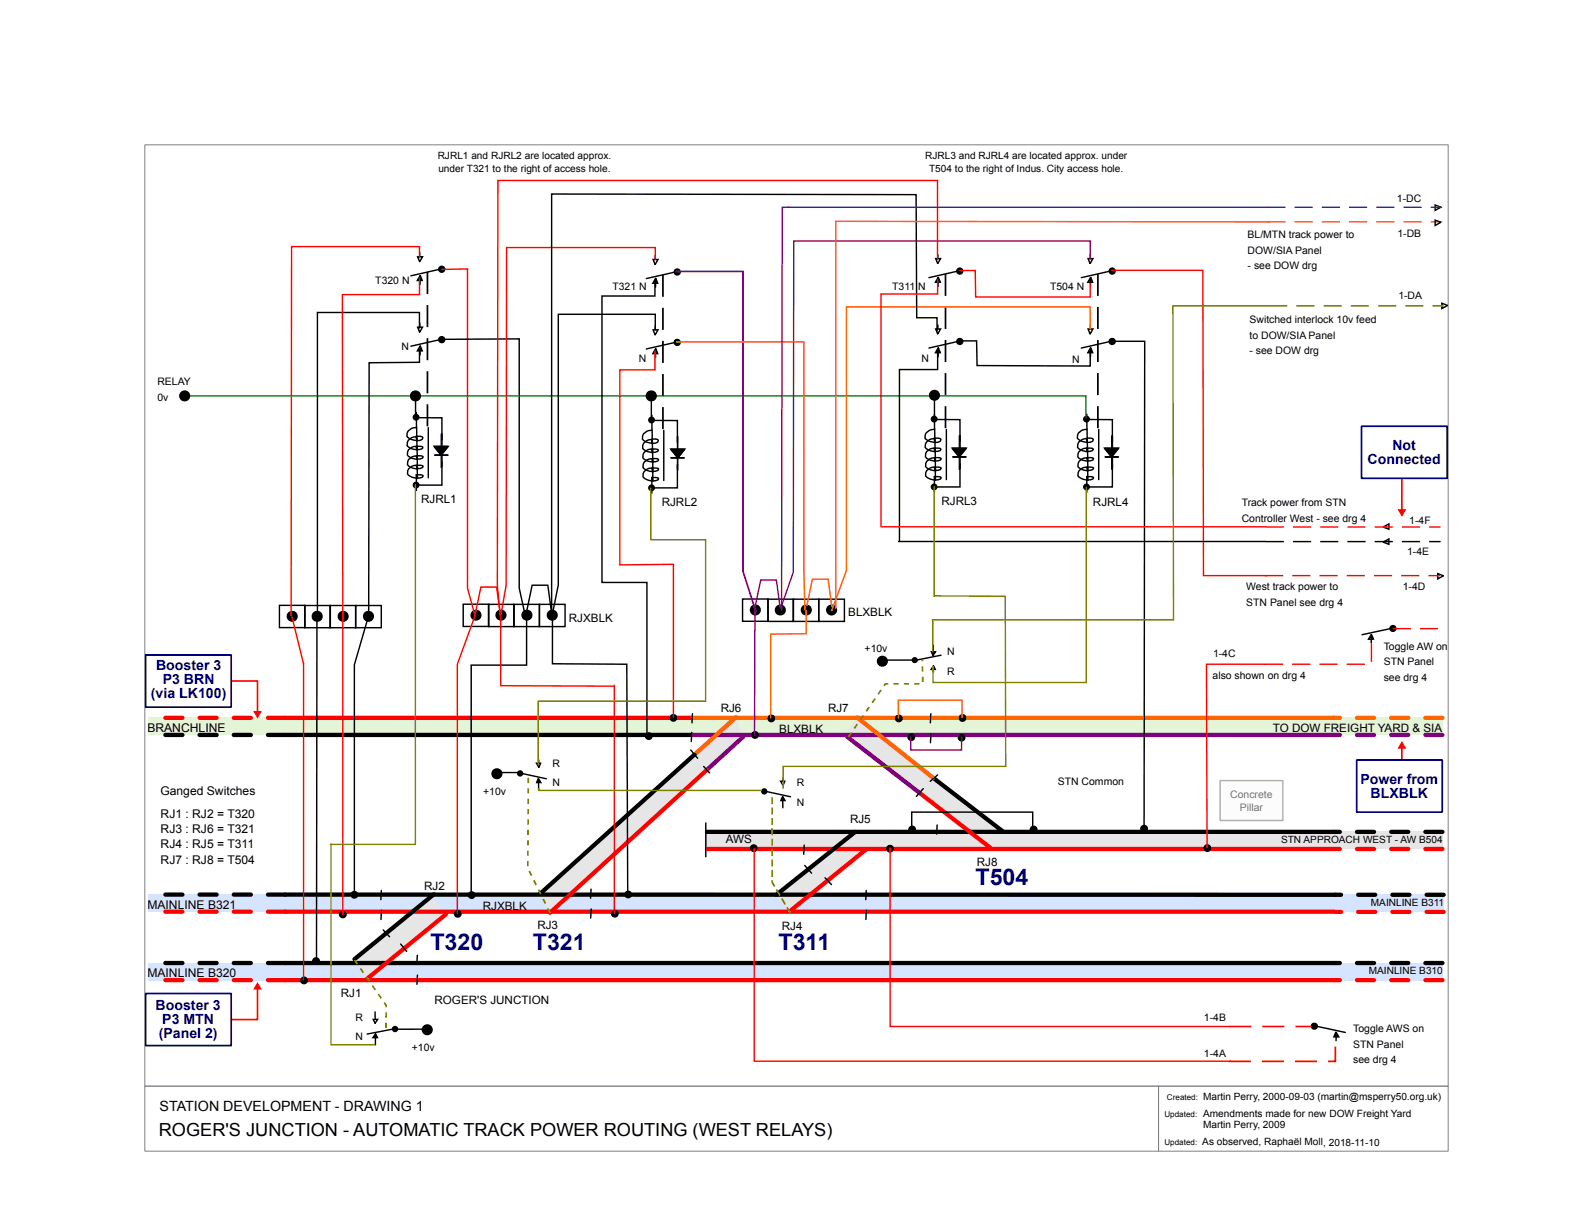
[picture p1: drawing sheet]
<svg xmlns="http://www.w3.org/2000/svg" width="279mm" height="216mm" viewBox="0 0 279 216" stroke-linecap="round" stroke-linejoin="round" font-family="sans-serif">
<path d="M25.4 25.4h228.6v165.1h-228.6zM25.4 190.5h177.8v11.4h-177.8zM203.2 190.5h50.8v11.4h-50.8z" fill="none" stroke="#808080" stroke-width=".18"/>
<path d="M26 125.9h227v3h-227z" fill="#e3f4d7"/>
<g fill="#d5e5ff">
<path d="M26 168.9h227v3h-227z"/>
<path d="M26 156.9h227.2v3h-227.2z"/>
</g>
<g fill="#e6e6e6">
<path d="M123.6 145.9h129.4v3h-129.4z"/>
<path d="M136.2 156.9l13.4-10.9 2.4 2.9-13.4 10.9z"/>
<path d="M62.2 168.4l13.5-11 2.5 3-13.5 11z"/>
<path d="M94.7 156.8l34.3-30.9 1.4 3.3-33.9 30.9z"/>
<path d="M150.4 125.9l25.6 20-2 3-26-20z"/>
</g>
<g fill="none" stroke="#000" stroke-width=".25">
<path d="M252.7 36.3l-1-.3v.9l1-.5M252.7 39l-1-.4v.9l1-.5M73.4 48.9h.5M73.6 57.5v-2.7h-17.9v53.2M73.6 58.2l-.4-.8h.9l-.5 .8M73.6 45.9l-.4-.9h.9l-.5 .9M73.6 44.3v.7M73.6 56.7v.6M73.7 48.4l-.5 .8h.9l-.4-.8M73.7 48.4v.7M73.7 49.2v.7M77.4 59.5l13.7-.1v43.7l1 4.8"/>
<path d="M77.4 59.5l-5.3 1.2M77.4 47.2l-5.3 1.2M114.7 49.4h.5M114.9 49.4v2.5h-9.3v50.3h7.9v27M114.9 58.7l-.3-.8h.8l-.5 .8M114.9 46.4l-.3-.9h.8l-.5 .9M114.9 57.2v.6v-2.7h-17v47.5l-1 5.2M114.9 44.8v.7M115 48.8l-.5 .9h.9l-.4-.9M115 48.9v.7M115 49.7v.7M118.7 60l-5.3 1.2"/>
<path d="M118.7 47.6l-5.3 1.3M164.3 49.3h.5M164.3 58.1v-2.4h-3.5l-.1-21.6-63.9-.1v73.9M164.4 58.5l-.3-.8h.9l-.5 .8M164.4 46.2l-.3-.8h.9l-.5 .8M164.5 44.7v.6M164.5 57v.7M164.5 48.7l-.4 .8h.8l-.3-.8M164.5 48.7v.7M164.5 49.6v.6M168.3 59.8l-5.4 1.2M168.3 47.5l-5.4 1.2"/>
<path d="M168.4 59.8h2.9l.1 4.3 19.8 .1v-2.2M191 49.3h.5M191.2 58.5l-.4-.8h.9l-.5 .8M191.2 46.2l-.4-.8h.9l-.5 .8M191.2 44.7v.6M191.2 57v.7M191.3 48.7l-.5 .8h.8l-.3-.8M191.3 48.7v.7M191.3 49.6v.6M195 59.8l-5.3 1.2M195 47.5l-5.3 1.2M195 59.9h5.8l-.1 85.4"/>
<path d="M253.8 53.5l-.9-.3v.9l.9-.5M71.6 75.6a1.78 1.78 0 0 1 1.5-.6v2.3l-.5-.1a1.93 1.93 0 0 1-1.2-.7v-.6zM71.6 77.2a1.78 1.78 0 0 1 1.5-.6l.1 2.3-.5-.1a1.94 1.94 0 0 1-1.3-.7v-.5zM71.7 78.9a1.77 1.77 0 0 1 1.5-.6v2.3l-.5-.1a1.93 1.93 0 0 1-1.3-.7l.1-.6zM72.9 69.4v3.8M73 76.6h1l.2 .2-.1 .1-.5 .4h-.5zM73 78.3h.7l.5 .2-.2 .2-.9 .2zM73 73.2l4.5 .1v3.8M73 72.3v2.6M73 80l.8-.1 .4 .2-.1 .3-1 .1zM73.4 61.3h.5M73.6 61.4v2.1l-8.9 .1v44.3l-2.5 8.7v40.3"/>
<path d="M73.7 60.7l-.5 .8h.9l-.4-.8M73.7 60.8v.6M73.7 61.6v.6M75.1 75v8.8M76.4 79.8h2.2M77.5 76.1v5.8M112.9 76.1a1.78 1.78 0 0 1 1.5-.6v2.3l-.5-.1a1.94 1.94 0 0 1-1.2-.7v-.6zM112.9 77.7a1.77 1.77 0 0 1 1.5-.6l.1 2.3-.5-.1a1.94 1.94 0 0 1-1.3-.7l.1-.6zM113 79.4a1.77 1.77 0 0 1 1.5-.7v2.3h-.5a1.94 1.94 0 0 1-1.2-.7v-.6zM114.2 69.3v4.3M114.3 77l1 .1 .2 .1-.1 .2-.5 .3-.5 .1zM114.3 78.8h.7l.5 .1-.2 .3-.9 .1z"/>
<path d="M114.3 73.7l4.5 .1v3.8M114.3 72.8l.1 2.6M114.7 61.8h.5M115 61.2l-.5 .8h.9l-.4-.8M115 61.2v.7M115 62.1v.6M116.4 75.5v8.8M118.8 76.5v5.8M162.5 75.9a1.78 1.78 0 0 1 1.4-.6l.1 2.3-.5-.1a1.94 1.94 0 0 1-1.3-.7l.1-.5zM162.5 77.5a1.77 1.77 0 0 1 1.5-.6v2.3l-.5-.1a1.95 1.95 0 0 1-1.2-.6v-.6zM162.5 79.2a1.77 1.77 0 0 1 1.5-.6l.1 2.3-.5-.1a1.94 1.94 0 0 1-1.3-.7l.1-.6zM163.8 76.9h1.1l.1 .4-.5 .3h-.5z"/>
<path d="M163.8 78.6h.8l.4 .2-.1 .2-.9 .2zM163.9 73.6h4.5v3.9M163.9 72.7v2.6M163.9 69.4v4M164.3 61.6h.5M164.5 61.3v3.5h-6.7v30.2M164.5 61l-.4 .9h.8l-.3-.9M164.5 61.1v.6M164.5 61.9v.7M166 75.3v8.8M168.4 76.4v5.8M189.2 75.9a1.77 1.77 0 0 1 1.5-.6v2.3l-.5-.1a1.94 1.94 0 0 1-1.2-.7v-.5z"/>
<path d="M189.2 77.5a1.77 1.77 0 0 1 1.5-.6v2.3l-.4-.1a1.94 1.94 0 0 1-1.3-.6v-.6zM189.3 79.2a1.77 1.77 0 0 1 1.4-.6l.1 2.3-.5-.1a1.94 1.94 0 0 1-1.3-.7l.1-.6zM190.6 76.9l.3-.1a.76 .76 0 0 1 .9 .3l-.2 .3-.9 .2zM190.6 78.6h.7l.5 .2-.2 .2-.9 .2zM190.6 73.6h4.5v3.9M190.6 72.7v2.6M191 61.6h.5M191.3 61l-.5 .9h.8l-.3-.9M191.3 61.1v.6M191.3 61.9v.7M192.7 75.3v8.8M195.1 76.4v5.8"/>
<path d="M71.7 80.6a1.77 1.77 0 0 1 1.5-.6v2.3l-.5-.1a1.96 1.96 0 0 1-1.2-.7v-.6zM71.7 82.2a1.78 1.78 0 0 1 1.5-.6v2.3l-.5-.1a1.94 1.94 0 0 1-1.2-.7v-.5zM73 81.6h.8l.4 .2-.1 .2-1 .2zM73 83.3h.8l.4 .1-.1 .3-1 .2zM73 83.2v2.8M77.5 81v4.1h-4.5M113 81a1.77 1.77 0 0 1 1.5-.6v2.3h-.5a1.94 1.94 0 0 1-1.2-.7v-.6zM113 82.7a1.77 1.77 0 0 1 1.5-.6v2.3l-.5-.1a1.94 1.94 0 0 1-1.2-.7v-.6zM114.3 80.4h.8l.4 .2-.1 .2-1 .2zM114.3 82.1h.8l.4 .2-.1 .2-1 .2zM114.3 83.8h.8l.4 .1-.1 .3-1 .1zM114.3 83.7v2.8"/>
<path d="M117.7 80.3h2.2M118.8 81.5v4.1h-4.5M157.6 95h64.4M162.6 80.9a1.77 1.77 0 0 1 1.4-.6l.1 2.3-.5-.1a1.94 1.94 0 0 1-1.3-.7l.1-.6zM162.6 82.5a1.77 1.77 0 0 1 1.4-.6l.1 2.3-.5-.1a1.95 1.95 0 0 1-1.3-.6l.1-.6zM163.9 80.3h.7l.5 .1-.2 .3-.9 .1zM163.9 81.9h.7l.5 .2-.2 .3-.9 .1zM163.9 83.6h.7l.5 .2-.2 .2-.9 .2zM163.9 83.6v2.7M167.2 80.1h2.3M168.4 81.3v4.1h-4.5M189.3 80.9a1.77 1.77 0 0 1 1.5-.6v2.3l-.5-.1a1.95 1.95 0 0 1-1.2-.7v-.6z"/>
<path d="M189.3 82.5a1.77 1.77 0 0 1 1.5-.6v2.3l-.5-.1a1.96 1.96 0 0 1-1.2-.6v-.6zM190.6 80.3h.8l.4 .1-.1 .3-1 .1zM190.6 81.9h.8l.4 .2-.1 .3-1 .1zM190.6 83.6h.8l.4 .2-.1 .2-1 .2zM190.6 83.6v2.7M193.9 80.1h2.3M195.1 81.3v4.1h-4.5M242.6 95l1-.5v1l-1-.4M242.6 92.4l1-.5v.9l-1-.3M49 106.2h4.5v3.9h-4.5zM53.4 106.2h4.5v3.9h-4.5zM55.6 107.9l-.1 60.5"/>
<path d="M57.9 106.2h4.5v3.9h-4.5zM62.4 106.2h4.5v3.9h-4.5zM81.2 106h4.5v3.9h-4.5zM85.7 106h4.5v3.9h-4.5zM90.1 106h4.5v3.9h-4.5zM92.4 107.3l.9-4.7h2.8l.6 4.9M92.4 107.9v8.8h-9.8v40.2M94.6 106h4.5v3.9h-4.5zM96.9 108.1v8.3l13 .1 .2 40.3M130.2 105.1h4.5v3.9h-4.5zM134.7 105.1h4.5v3.9h-4.5zM139.1 105.1h4.5v3.9h-4.5z"/>
<path d="M143.6 105.1h4.5v3.9h-4.5zM155 115.8h5.3M163.5 114.5h.4M163.6 114.9l-.3-.6h.8l-.4 .6M163.7 114.4v.5M163.7 113.2v1.1M163.7 116.8l-.4 .6h.7l-.2-.6M163.7 117.4v.5M165 114.9l-4.5 .9M240.2 111.9h.5M240.5 111.3l-.5 .8h.9l-.3-.8M240.5 111.4v.6"/>
<path d="M240.5 112.1v.7M244.3 110.2l-5.4 1.1M253.1 101l-.9-.4v.9l.9-.5M87.2 135.5h3.8M91.3 135.6l4.5 1M94.3 137h.4M94.4 136.6l-.3 .6h.8l-.4-.6M94.5 137.3v1.2M94.5 136.6v.6M94.5 134.5l-.4-.6h.7l-.3 .6M94.5 133.3v.5M121.2 131.5l1.2 1.5"/>
<path d="M121.3 128.5l-.1 1.6M121.4 125.2v1.6M123.4 134.4l1.1 1.2M134.1 138.7l4.6 1M137.2 139.7l-.2 .7h.7l-.4-.7M137.3 139.8v.5M137.3 137.7l-.4-.7h.7l-.2 .7M137.3 136.4v.6M161.9 138.3l-1.2 1.4M163.3 125.2l-.1 1.6M163.3 128.7l-.1 1.6M164.4 135.9l-1.2 1.1"/>
<path d="M66.9 156.2l-.1 1.6M66.9 159.7l-.1 1.6M103.7 155.9l-.1 1.6M103.7 159.4l-.1 1.6M123.8 144.3v6M137.1 140.2h.4M137.3 140.4v1.3M141 148.2v1.6M141.1 151.8l1.3 1.3M144.7 154l1.1 1.2M151.9 156.2v1.6M152 159.7l-.1 1.6"/>
<path d="M159.9 145.4v-3h21.2v3M164.4 144.7l-.1 1.6M65.8 179.4l-.3-.6h.7l-.4 .6M65.8 177.5v1.3M67.2 163.1l1.1 1.2M70.3 165.6l1 1.3M73.2 167.5l-.1 1.6M73.2 171l-.1 1.6M230.6 179.9l5.4 1.2M65.6 181.8h.5M65.8 181.3l-.4 .7h.8l-.3-.7M65.8 181.4v.5"/>
<path d="M65.8 182v1.3M69.2 180.4l-4.8 1M74.7 180.5h-5.6M234.1 181.6h.5M234.3 181.1l-.3 .8h.8l-.5-.8M234.3 181.1v.6M234.3 181.9v.6"/>
<circle cx="77.5" cy="47.2" r=".52"/>
<circle cx="77.5" cy="59.6" r=".52"/>
<circle cx="118.8" cy="47.7" r=".52"/>
<circle cx="168.3" cy="47.5" r=".52"/>
<circle cx="168.3" cy="59.9" r=".52"/>
<circle cx="195.1" cy="47.5" r=".52"/>
<circle cx="195.1" cy="59.9" r=".52"/>
<circle cx="32.4" cy="69.4" r=".85"/>
<circle cx="72.9" cy="69.4" r=".85"/>
<circle cx="73" cy="73.2" r=".48"/>
<circle cx="114.2" cy="69.4" r=".85"/>
<circle cx="114.3" cy="73.7" r=".48"/>
<circle cx="118.8" cy="60" r=".52"/>
<circle cx="163.8" cy="73.5" r=".48"/>
<circle cx="163.9" cy="69.3" r=".85"/>
<circle cx="190.6" cy="73.5" r=".48"/>
<circle cx="73" cy="85.1" r=".48"/>
<circle cx="114.3" cy="85.6" r=".48"/>
<circle cx="163.8" cy="85.4" r=".48"/>
<circle cx="190.6" cy="85.4" r=".48"/>
<circle cx="51.3" cy="108.1" r=".85"/>
<circle cx="55.6" cy="108.1" r=".85"/>
<circle cx="60.2" cy="108.1" r=".85"/>
<circle cx="64.6" cy="108.1" r=".85"/>
<circle cx="83.5" cy="107.9" r=".85"/>
<circle cx="87.9" cy="107.9" r=".85"/>
<circle cx="92.4" cy="107.9" r=".85"/>
<circle cx="96.9" cy="107.9" r=".85"/>
<circle cx="132.5" cy="107" r=".85"/>
<circle cx="136.9" cy="107" r=".85"/>
<circle cx="141.4" cy="107" r=".85"/>
<circle cx="145.9" cy="107" r=".85"/>
<circle cx="154.8" cy="116" r=".85"/>
<circle cx="160.4" cy="115.8" r=".42"/>
<circle cx="244.3" cy="110.2" r=".51"/>
<circle cx="87.2" cy="135.7" r=".85"/>
<circle cx="91.2" cy="135.6" r=".43"/>
<circle cx="113.8" cy="129.1" r=".56"/>
<circle cx="118.1" cy="125.9" r=".56"/>
<circle cx="132.4" cy="128.9" r=".56"/>
<circle cx="134.1" cy="138.8" r=".43"/>
<circle cx="135.3" cy="126" r=".56"/>
<circle cx="157.6" cy="126" r=".56"/>
<circle cx="159.8" cy="129.3" r=".56"/>
<circle cx="168.7" cy="129.4" r=".56"/>
<circle cx="168.8" cy="125.9" r=".56"/>
<circle cx="62.2" cy="156.9" r=".57"/>
<circle cx="82.7" cy="157" r=".56"/>
<circle cx="110.2" cy="156.9" r=".56"/>
<circle cx="132.2" cy="148.8" r=".56"/>
<circle cx="156.1" cy="148.9" r=".56"/>
<circle cx="160" cy="145.5" r=".56"/>
<circle cx="181.3" cy="145.5" r=".56"/>
<circle cx="200.7" cy="145.3" r=".56"/>
<circle cx="211.8" cy="148.7" r=".56"/>
<circle cx="53.3" cy="172" r=".56"/>
<circle cx="55.4" cy="168.6" r=".56"/>
<circle cx="60.1" cy="160.4" r=".56"/>
<circle cx="80.3" cy="160.3" r=".56"/>
<circle cx="107.8" cy="160.2" r=".56"/>
<circle cx="230.5" cy="180" r=".51"/>
<circle cx="69.3" cy="180.5" r=".43"/>
<circle cx="74.9" cy="180.6" r=".85"/>
</g>
<g fill="#000">
<path d="M76.2 78.3h2.4l-1.2 1.5zM117.7 78.8h2.4l-1.2 1.5zM167 78.6h2.5l-1.3 1.5zM193.7 78.6h2.5l-1.2 1.5z"/>
<circle cx="77.5" cy="47.2" r=".52"/>
<circle cx="77.5" cy="59.6" r=".52"/>
<circle cx="118.8" cy="47.7" r=".52"/>
<circle cx="168.3" cy="59.9" r=".52"/>
<circle cx="168.3" cy="47.5" r=".52"/>
<circle cx="195.1" cy="59.9" r=".52"/>
<circle cx="195.1" cy="47.5" r=".52"/>
<circle cx="32.4" cy="69.4" r=".85"/>
<circle cx="72.9" cy="69.4" r=".85"/>
<circle cx="73" cy="73.2" r=".48"/>
<circle cx="114.2" cy="69.4" r=".85"/>
<circle cx="114.3" cy="73.7" r=".48"/>
<circle cx="118.8" cy="60.1" r=".52"/>
<circle cx="163.8" cy="73.5" r=".48"/>
<circle cx="163.9" cy="69.3" r=".85"/>
<circle cx="190.6" cy="73.5" r=".48"/>
<circle cx="73" cy="85.1" r=".48"/>
<circle cx="114.3" cy="85.6" r=".48"/>
<circle cx="163.8" cy="85.4" r=".48"/>
<circle cx="190.6" cy="85.4" r=".48"/>
<circle cx="51.3" cy="108.1" r=".85"/>
<circle cx="55.6" cy="108.1" r=".85"/>
<circle cx="60.2" cy="108.1" r=".85"/>
<circle cx="64.6" cy="108.1" r=".85"/>
<circle cx="83.5" cy="107.9" r=".85"/>
<circle cx="87.9" cy="107.9" r=".85"/>
<circle cx="92.4" cy="107.9" r=".85"/>
<circle cx="96.9" cy="107.9" r=".85"/>
<circle cx="132.5" cy="107" r=".85"/>
<circle cx="136.9" cy="107" r=".85"/>
<circle cx="141.4" cy="107" r=".85"/>
<circle cx="145.9" cy="107" r=".85"/>
<circle cx="154.8" cy="116" r=".85"/>
<circle cx="160.4" cy="115.8" r=".42"/>
<circle cx="244.3" cy="110.2" r=".51"/>
<circle cx="87.2" cy="135.7" r=".85"/>
<circle cx="91.2" cy="135.7" r=".44"/>
<circle cx="113.8" cy="129.1" r=".57"/>
<circle cx="118.1" cy="125.9" r=".57"/>
<circle cx="132.4" cy="128.9" r=".57"/>
<circle cx="134" cy="138.8" r=".43"/>
<circle cx="135.3" cy="126" r=".57"/>
<circle cx="157.6" cy="126" r=".57"/>
<circle cx="159.8" cy="129.3" r=".57"/>
<circle cx="168.7" cy="129.4" r=".57"/>
<circle cx="168.8" cy="125.9" r=".57"/>
<circle cx="62.2" cy="156.9" r=".57"/>
<circle cx="82.7" cy="157" r=".57"/>
<circle cx="110.2" cy="156.9" r=".57"/>
<circle cx="132.2" cy="148.8" r=".57"/>
<circle cx="156.1" cy="148.9" r=".57"/>
<circle cx="160" cy="145.5" r=".57"/>
<circle cx="181.3" cy="145.5" r=".57"/>
<circle cx="200.7" cy="145.3" r=".57"/>
<circle cx="211.8" cy="148.7" r=".57"/>
<circle cx="53.3" cy="172" r=".57"/>
<circle cx="55.4" cy="168.6" r=".57"/>
<circle cx="60.1" cy="160.4" r=".57"/>
<circle cx="80.3" cy="160.3" r=".57"/>
<circle cx="107.8" cy="160.3" r=".57"/>
<circle cx="230.5" cy="180" r=".51"/>
<circle cx="69.3" cy="180.5" r=".44"/>
<circle cx="74.9" cy="180.6" r=".85"/>
</g>
<path d="M75 47.7v27.1M116.3 48.2v27.1M165.8 48v27.1M192.6 48v27.1" fill="none" stroke="#000" stroke-width=".3" stroke-dasharray="3.9 1.9" stroke-linecap="butt"/>
<path d="M50 128.9h71M121.8 132.3l-27.1 24.5M163.7 136.4l12.3 9.5M50 156.9h184.2M76.1 156.8l-13.9 11.4M124 145.9h110M150 145.9l-13.8 11M50 168.9h184" fill="none" stroke="#000" stroke-width=".75"/>
<path d="M50 125.9h71M124 135l-27.5 25.1M161.3 139.1l12.5 9.6M50 159.9h184M124 148.9h110M152 148.9l-13.4 10.9M50 171.9h184M78.2 160.4l-13.9 11.3" fill="none" stroke="#f00" stroke-width=".75"/>
<path d="M50 125.9h-24M50 159.9h-24M253 148.9h-19M253.2 159.9h-19M50 171.9h-24M253 171.9h-19" fill="none" stroke="#f00" stroke-width=".75" stroke-dasharray="3 3"/>
<path d="M121 125.9h113M129.1 125.8l-7.3 6.5M150.4 125.9l13.3 10.5" fill="none" stroke="#f60" stroke-width=".75"/>
<path d="M121 128.9h113M130.4 129.2l-6.4 5.8M148.6 129.2l12.7 9.9" fill="none" stroke="#800080" stroke-width=".75"/>
<path d="M222.6 38.9l-76-.1v67.9M118.6 60h22.4v40.2l.2 6.7M191.2 57.7v-3.9h-42.7v46.3l-2.6 7M141.4 107.1v4l-6.2 .1v14.7M141.5 106.2l1-4.6h2.7l.7 4.8M168.7 125.8v-3h-11.1v3.1" fill="none" stroke="#f60" stroke-width=".25"/>
<path d="M138.2 36.4h84.2M138.4 36.4h-1.2l-.1 70.6M191.2 45.5v-3.2h-52l-.1 58.1-2.1 6.2M132.4 107.1l-.1 21.8M132.4 106.4l1-4.7h2.8l.6 4.8M159.7 129.3v2.2h9v-2.2" fill="none" stroke="#800080" stroke-width=".25"/>
<g fill="none" stroke="#000" stroke-width=".24">
<path d="M76.2 78.3h2.4l-1.2 1.5zM76.2 79.8h2.4M77.4 76.1v2.2M77.4 79.8v2.3M117.7 78.8h2.4l-1.2 1.5zM118.9 76.5v2.3M167 78.6h2.5l-1.3 1.5zM168.2 76.4v2.2M193.7 78.6h2.5l-1.2 1.5zM195 76.4v2.2M117.7 80.3h2.4M118.9 80.3v2.3"/>
<path d="M167 80.1h2.5M168.2 80.1v2.3M193.7 80.1h2.5M195 80.1v2.3"/>
</g>
<g fill="none" stroke="#f00" stroke-width=".25">
<path d="M73.6 45.2v-1.9h-22.5v64.7M73.6 48.8v2.9h-13.6l.1 56.4M77.5 47.2h4.5v55.9l1.3 4.8M114.9 45.5v-2.1h-26l-.1 59.3-.9 5M164.4 45.5v-13.8h-77.1l-.1 70.9 .6 5.5M164.5 49.1v2.5h-10v40.7M168.3 47.4h2.7l.1 4.7h20.1v-2.4M195 47.4h16l.1 53.6h11.1M114.9 61.6v3.3h-6.2v34.2l9.4-.1v26.8M154.5 92.4h67.5M51.2 108.2l2 8.3M53.2 116.3v55.5"/>
<path d="M60.1 108.1v52.3M83.4 107.6l.9-4.6h2.8l.6 4.8M83.4 107.8l-3.2 8.7v43.7M87.8 107.8v12.5h19.9M221.9 116.5h-10.3l.1 32.2M107.7 120.2v40M132.3 148.8v37.3h83.5M156.1 148.7v31.3h59.5"/>
</g>
<path d="M33.1 69.4h157.4v4" fill="none" stroke="#008000" stroke-width=".25"/>
<path d="M222 92.4h30.7M221.9 116.5h18.6v-4.2M221.9 101h30.6M244.3 110.3h8.2" fill="none" stroke="#f00" stroke-width=".25" stroke-dasharray="3.2 1.6" stroke-linecap="butt"/>
<path d="M215.5 186.1h18.7v-4.1M215.6 180h14.5" fill="none" stroke="#f00" stroke-width=".3" stroke-dasharray="3.9 1.9" stroke-linecap="butt"/>
<path d="M118.6 47.6h11.7v52.6l2.3 7.1" fill="none" stroke="#800080" stroke-width=".3"/>
<path d="M222 95h30.7" fill="none" stroke="#000" stroke-width=".25" stroke-dasharray="3.2 1.6" stroke-linecap="butt"/>
<path d="M222.3 38.9h30.6" fill="none" stroke="#f60" stroke-width=".25" stroke-dasharray="3.2 1.6" stroke-linecap="butt"/>
<path d="M222.3 36.4h30.6" fill="none" stroke="#800080" stroke-width=".25" stroke-dasharray="3.2 1.6" stroke-linecap="butt"/>
<path d="M222.7 53.7h-17l.1 55h-42.3M72.9 85v63.1h-14.9M114.1 85.6v9.1h9.7v28.3h-29.4M163.8 85.3v19.3M190.5 85.5v34.2h-26.9v-2.8M163.6 108.7v5.7M163.8 104.5l12.5 .1 .1 29.8h-39v3.9M94.4 123.1v11M94.4 138.3l.1 .3h39M58.1 148.1v35.1h7.6" fill="none" stroke="#808000" stroke-width=".25"/>
<path d="M148.8 129.2l6.5-9.3h6.5v-4.3M62.2 168.4l5.5 7.9v4.4M96.5 160.1l-3.9-7.8 .1-16.5" fill="none" stroke="#808000" stroke-width=".3" stroke-dasharray=".9 .9" stroke-linecap="butt"/>
<path d="M138.7 160.2l-3.3-5.5v-15.7" fill="none" stroke="#808000" stroke-width=".3" stroke-dasharray="1.2 .6" stroke-linecap="butt"/>
<path d="M222.6 53.7h30.7" fill="none" stroke="#808000" stroke-width=".25" stroke-dasharray="3.2 1.6" stroke-linecap="butt"/>
<path d="M245.9 84v5.7M40.5 119.4h4.7v5.7M245.9 130.9v2.2M45.2 173.1v5.7h-4.7" fill="none" stroke="#f00" stroke-width=".3"/>
<g fill="#f00" stroke="#f00" stroke-width=".18">
<path d="M44.6 124.8h1.2l-.6 1.1z"/>
<path d="M45.2 172.4l.6 1.1h-1.2z"/>
<path d="M245.3 89.4h1.2l-.6 1.1z"/>
<path d="M245.9 130.2l.6 1h-1.2z"/>
</g>
<path d="M238.8 74.8h15v9.1h-15zM25.6 114.9h14.9v9.1h-14.9zM238 133.3h15v9.1h-15zM25.6 174.3h14.9v9.1h-14.9z" fill="none" stroke="#000080" stroke-width=".3"/>
<path d="M50 128.9h-24M50 156.9h-24M253 145.9h-19M253.2 156.9h-19M50 168.9h-24M253 168.9h-19" fill="none" stroke="#000" stroke-width=".75" stroke-dasharray="3 3"/>
<path d="M253 128.9h-19" fill="none" stroke="#800080" stroke-width=".75" stroke-dasharray="3 3"/>
<path d="M253 125.9h-19" fill="none" stroke="#f60" stroke-width=".75" stroke-dasharray="3 3"/>
<path d="M214 136.9h11v7h-11z" fill="#f9f9f9" stroke="#4d4d4d" stroke-width=".25"/>
<g font-size="4" fill="#000080">
<text x="171.1" y="155.2">T504</text>
<text x="75.5" y="166.6">T320</text>
<text x="93.5" y="166.6">T321</text>
<text x="136.6" y="166.6">T311</text>
</g>
<text font-size="3.2" x="27.9" y="199.3">ROGER'S JUNCTION - AUTOMATIC TRACK POWER ROUTING (WEST RELAYS)</text>
<g font-size="2.5" fill="#000080">
<text x="239.9" y="81.5">Connected</text>
<text x="244.2" y="79">Not</text>
<text x="27.4" y="117.5">Booster 3</text>
<text x="28.5" y="120">P3 BRN</text>
<text x="26.5" y="122.4">(via LK100)</text>
<text x="238.6" y="137.5">Power from</text>
<text x="240.4" y="140">BLXBLK</text>
<text x="27.3" y="177.1">Booster 3</text>
<text x="28.5" y="179.6">P3 MTN</text>
<text x="27.8" y="182">(Panel 2)</text>
</g>
<text font-size="2.5" x="28" y="194.9">STATION DEVELOPMENT - DRAWING 1</text>
<g font-size="2.1">
<text x="25.9" y="128.4">BRANCHLINE</text>
<text x="28.1" y="139.5">Ganged Switches</text>
<text x="28.2" y="143.4">RJ1 : RJ2 = T320</text>
<text x="28.2" y="146.1">RJ3 : RJ6 = T321</text>
<text x="28.2" y="148.8">RJ4 : RJ5 = T311</text>
<text x="28.2" y="151.5">RJ7 : RJ8 = T504</text>
<text x="25.8" y="159.4">MAINLINE B321</text>
<text x="25.8" y="171.4">MAINLINE B320</text>
</g>
<g font-size="2">
<text x="73.9" y="88.2">RJRL1</text>
<text x="116.1" y="88.8">RJRL2</text>
<text x="165.1" y="88.6">RJRL3</text>
<text x="191.7" y="88.8">RJRL4</text>
<text x="99.8" y="109.2">RJXBLK</text>
<text x="148.8" y="108.1">BLXBLK</text>
<text x="126.4" y="124.9">RJ6</text>
<text x="145.2" y="124.9">RJ7</text>
<text x="136.7" y="128.6">BLXBLK</text>
<text x="223.2" y="128.5">TO DOW FREIGHT YARD &amp; SIA</text>
<text x="127.3" y="147.9">AWS</text>
<text x="149.1" y="144.4">RJ5</text>
<text x="171.3" y="151.9">RJ8</text>
<text x="74.4" y="156">RJ2</text>
<text x="84.7" y="159.6">RJXBLK</text>
<text x="94.3" y="162.9">RJ3</text>
<text x="137.1" y="163.1">RJ4</text>
<text x="59.8" y="174.9">RJ1</text>
<text x="76.2" y="176.1">ROGER'S JUNCTION</text>
</g>
<g font-size="1.8">
<text x="76.8" y="27.9">RJRL1 and RJRL2 are located approx.</text>
<text x="162.3" y="27.9">RJRL3 and RJRL4 are located approx. under</text>
<text x="76.9" y="30.1">under T321 to the right of access hole.</text>
<text x="162.9" y="30.1">T504 to the right of Indus. City access hole.</text>
<text x="245" y="35.4">1-DC</text>
<text x="218.8" y="41.8">BL/MTN track power to</text>
<text x="245.1" y="41.6">1-DB</text>
<text x="218.8" y="44.5">DOW/SIA Panel</text>
<text x="218.8" y="47.2">- see DOW drg</text>
<text x="65.8" y="49.8">T320 N</text>
<text x="107.4" y="50.9">T321 N</text>
<text x="156.5" y="50.9">T311 N</text>
<text x="184.2" y="50.9">T504 N</text>
<text x="245.3" y="52.5">1-DA</text>
<text x="219.2" y="56.7">Switched interlock 10v feed</text>
<text x="219.2" y="59.4">to DOW/SIA Panel</text>
<text x="70.4" y="61.4">N</text>
<text x="112.1" y="63.5">N</text>
<text x="161.7" y="63.5">N</text>
<text x="188.1" y="63.7">N</text>
<text x="219.2" y="62.1">- see DOW drg</text>
<text x="27.6" y="67.6">RELAY</text>
<text x="27.6" y="70.3">0v</text>
<text x="217.8" y="88.8">Track power from STN</text>
<text x="217.8" y="91.5">Controller West - see drg 4</text>
<text x="247.2" y="91.9">1-4F</text>
<text x="246.8" y="97.4">1-4E</text>
<text x="218.6" y="103.5">West track power to</text>
<text x="218.6" y="106.2">STN Panel see drg 4</text>
<text x="246" y="103.5">1-4D</text>
<text x="242.7" y="114">Toggle AW on</text>
<text x="151.6" y="114.4">+10v</text>
<text x="166.1" y="118.3">R</text>
<text x="166.1" y="114.9">N</text>
<text x="212.7" y="119.1">also shown on drg 4</text>
<text x="212.8" y="115.2">1-4C</text>
<text x="242.7" y="116.7">STN Panel</text>
<text x="242.7" y="119.4">see drg 4</text>
<text x="96.9" y="137.9">N</text>
<text x="96.9" y="134.5">R</text>
<text x="139.7" y="137.9">R</text>
<text x="185.5" y="137.6">STN Common</text>
<text x="84.7" y="139.5">+10v</text>
<text x="139.7" y="141.3">N</text>
<text x="215.8" y="139.9">Concrete</text>
<text x="217.5" y="142.2">Pillar</text>
<text x="224.7" y="147.9">STN APPROACH WEST - AW B504</text>
<text x="240.4" y="158.9">MAINLINE B311</text>
<text x="240.1" y="170.9">MAINLINE B310</text>
<text x="62.3" y="179">R</text>
<text x="211.2" y="179.1">1-4B</text>
<text x="62.3" y="182.4">N</text>
<text x="72.2" y="184.3">+10v</text>
<text x="211.2" y="185.4">1-4A</text>
<text x="237.3" y="181">Toggle AWS on</text>
<text x="237.3" y="183.8">STN Panel</text>
<text x="237.3" y="186.5">see drg 4</text>
<text x="211" y="195.9">Amendments made for new DOW Freight Yard</text>
<text x="211" y="192.9">Martin Perry, 2000-09-03 (martin@msperry50.org.uk)</text>
<text x="211" y="197.9">Martin Perry, 2009</text>
<text x="210.9" y="200.9">As observed, Raphaël Moll, 2018-11-10</text>
</g>
<g font-size="1.4">
<text x="204.2" y="195.9">Updated:</text>
<text x="204.7" y="192.9">Created:</text>
<text x="204.2" y="200.9">Updated:</text>
</g>
</svg>
